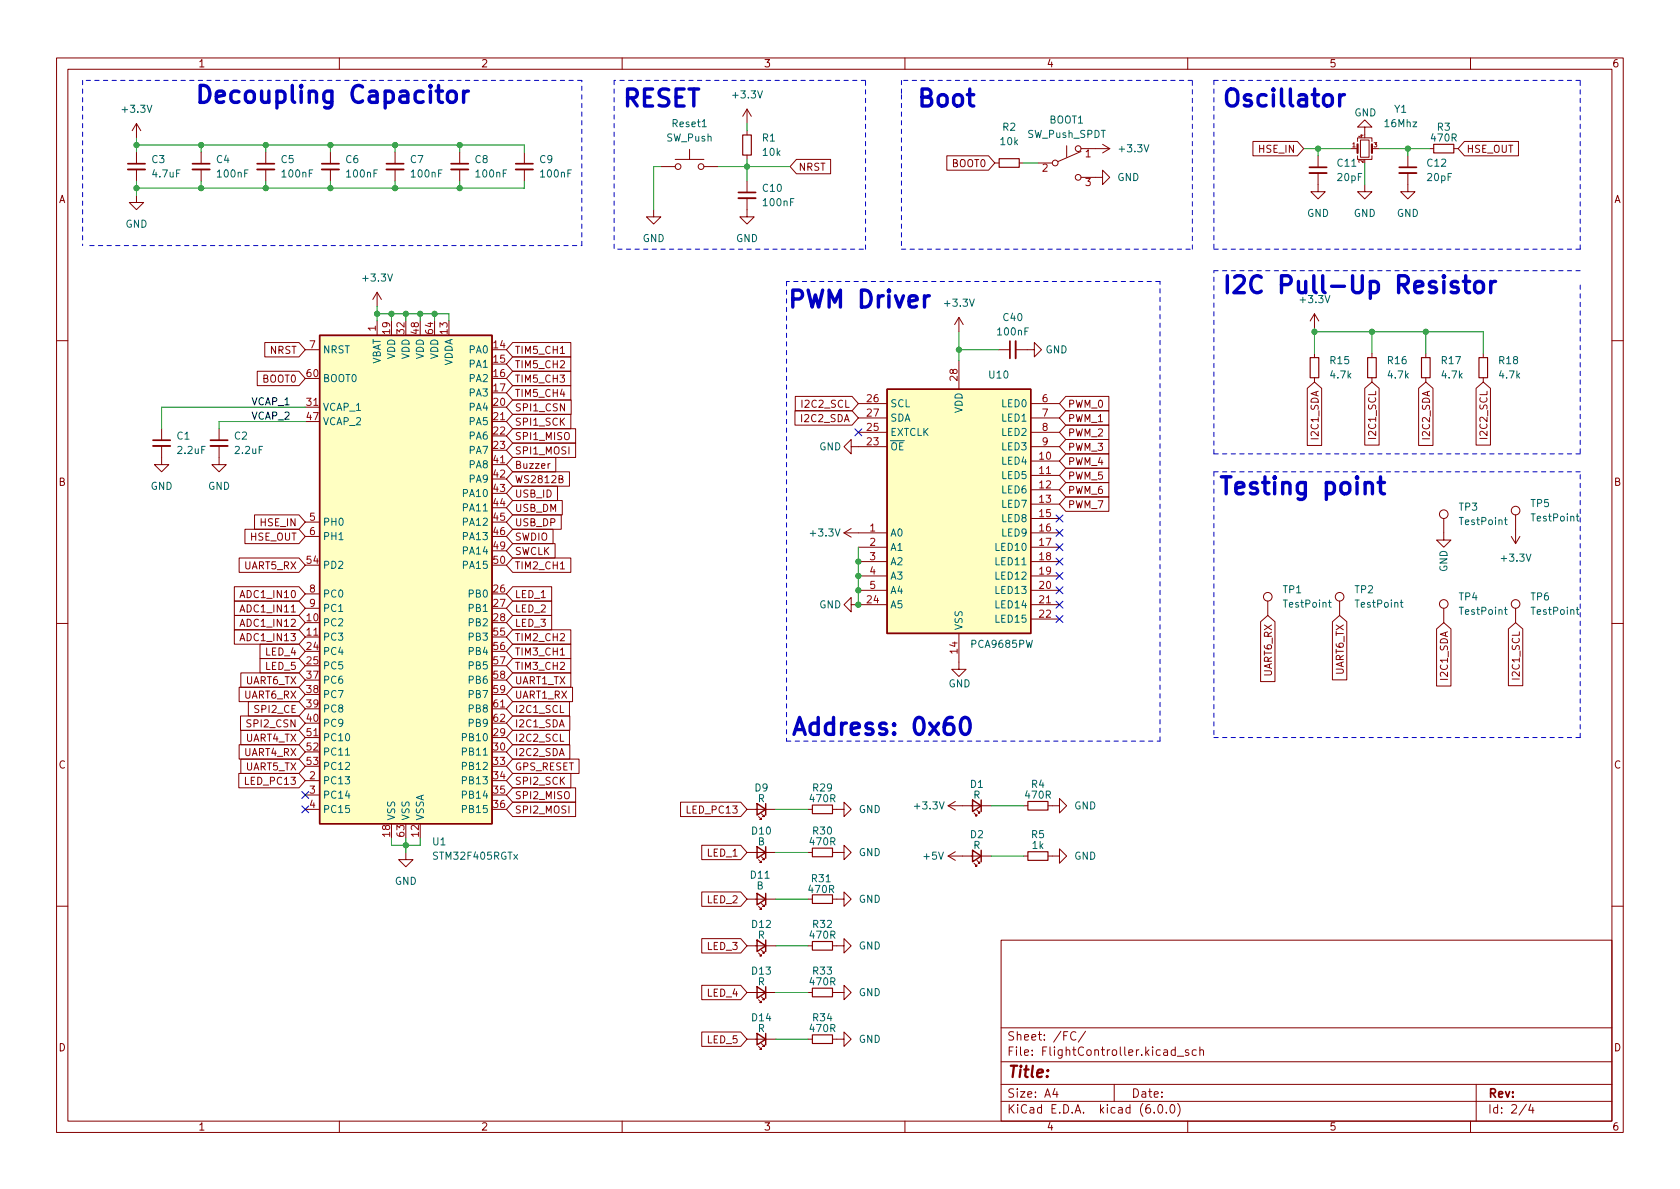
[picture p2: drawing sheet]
<svg xmlns="http://www.w3.org/2000/svg" width="297mm" height="210mm" viewBox="0 0 297 210" stroke-linecap="round" stroke-linejoin="round" font-family="sans-serif">
<g fill="none" stroke="#840000" stroke-width=".18">
<path d="M10 10.2h277v190.1h-277zM12 12.2h273v186.1h-273zM60 10.2v2M110 10.2v2M132.1 19.3v2.5M132.1 19.3l-.8 1.3M132.1 19.3l.7 1.3M160 10.2v2M210 10.2v2M260 10.2v2M24.1 34.5v1.3h1.3l-1.3 1.3-1.2-1.3h1.2M24.1 21.8v2.6"/>
<path d="M24.1 26.9v2.1M24.1 30v2M24.1 21.8l-.7 1.3M24.1 21.8l.8 1.3M35.6 26.9v2.1M35.6 30v2M47 26.9v2.1M47 30v2M58.4 26.9v2.1M58.4 30v2M69.8 26.9v2.1M69.8 30v2"/>
<path d="M81.3 26.9v2.1M81.3 30v2M92.7 26.9v2.1M92.7 30v2M115.6 37.1v1.2h1.2l-1.2 1.3-1.3-1.3h1.3M116.8 29.5h2.6M119.4 28.2h5.1M121.9 26.4v1.8M124.5 29.5h2.5M132.1 35v3.3h1.2l-1.2 1.3-1.3-1.3h1.3M132.1 23.1v.8M132.1 27.4v.8"/>
<path d="M132.1 32v2M140.8 28.2h6.1v2.5h-6.1l-1.1-1.2zM167.4 27.6h7.4l1.1 1.2-1.1 1.3h-7.4zM175.9 28.8h.8M180.2 28.8h.8M183.5 28.8h2.6M188.6 25.8v2M191.1 31.4h3.8v-1.3l1.3 1.3-1.3 1.2v-1.2M191.1 26.3h5.1M191.1 26.8l-4 1.8M194.9 25.5l1.3 .8M196.2 26.3l-1.3 .7"/>
<path d="M221.5 25h7.9l1.1 1.3-1.1 1.3h-7.9zM233 30.6v3.3h1.3l-1.3 1.3-1.2-1.3h1.2M233 27.6v2M238.8 26.3h1.2M240 27.6v.6h2.6v-.6M240 25v-.6h2.6v.6M240.5 24.8h1.6v3h-1.6zM241.3 22.5h1.3l-1.3-1.3-1.3 1.3h1.3v1.2M241.3 32.6v1.3h1.3l-1.3 1.3-1.3-1.3h1.3M242.6 26.3h1.2M248.9 30.6v3.3h1.3l-1.3 1.3-1.3-1.3h1.3M248.9 27.6v2"/>
<path d="M252.7 26.3h.8M257 26.3h.8M258.9 25h9.6v2.6h-9.6l-1.1-1.3zM66.7 51.7l-.8 1.3M66.7 51.7v2.5M66.7 56.8v2.5M66.7 51.7l.7 1.3M169.5 56.1l-.7 1.3M169.5 56.1v2.6M169.5 56.1l.8 1.3M232.4 55.5v2.5M232.4 55.5l-.8 1.3"/>
<path d="M232.4 55.5l.8 1.3M10 60.2h2M28.6 78.9v3.3h1.2l-1.2 1.2-1.3-1.2h1.3M28.6 75.8v2M38.7 78.9v3.3h1.3l-1.3 1.2-1.2-1.2h1.2M38.7 75.8v2M45.5 65.7h7.4l1.1 1.2-1.1 1.3h-7.4zM46.8 60.6h6.1l1.1 1.2-1.1 1.3h-6.1zM54 61.8h2.5M54 72h2.5M87 74.5h2.5M90.6 70.7h10.4v2.6h-10.4l-1.1-1.3z"/>
<path d="M90.6 60.6h10.3v2.5h-10.3l-1.1-1.3zM90.6 65.7h10.3v2.5h-10.3l-1.1-1.3zM90.6 68.2h10.3v2.5h-10.3l-1.1-1.2zM90.6 73.3h10.3v2.5h-10.3l-1.1-1.3zM90.6 78.4h11.2v2.5h-11.2l-1.1-1.3zM90.6 75.8h11.2v2.6h-11.2l-1.1-1.3zM90.6 63.1h10.3v2.6h-10.3l-1.1-1.3zM99.1 62.5h.7M140.6 72.6h10.1l1.1 1.3-1.1 1.3h-10.1zM140.6 70.1h10.1l1.1 1.3-1.1 1.2h-10.1zM150.5 79v-1.3l-1.3 1.3 1.3 1.3v-1.3h6.3M151.8 76.4h5"/>
<path d="M151.8 71.4h5M151.8 73.9h5M169.5 63.7v5.1M176.5 61.8h2.1M179.6 61.8h3.3v-1.2l1.2 1.2-1.2 1.3v-1.3M182.2 79h5.1M182.2 76.4h5.1M182.2 71.4h5.1M182.2 73.9h5.1M188.4 70.1h7.7v2.5h-7.7l-1.1-1.2zM188.4 75.2h7.7v2.5h-7.7l-1.1-1.3zM188.4 77.7h7.7v2.6h-7.7l-1.1-1.3z"/>
<path d="M188.4 72.6h7.7v2.6h-7.7l-1.1-1.3zM231.1 68.7l1.3-1.1 1.3 1.1v10.1h-2.6zM232.4 62.5v.7M232.4 66.8v.8M241.3 68.7l1.3-1.1 1.2 1.1v10h-2.5zM242.6 62.5v.7M242.6 66.8v.8M250.8 68.7l1.3-1.1 1.3 1.1v10.1h-2.6zM252.1 62.5v.7M252.1 66.8v.8M261 68.7l1.3-1.1 1.2 1.1v10h-2.5zM262.3 62.5v.7"/>
<path d="M262.3 66.8v.8M285 60.2h2M42.3 98.7h10.6l1.1 1.2-1.1 1.3h-10.6zM43.3 93.6h9.6l1.1 1.3-1.1 1.2h-9.6zM45 91.1h7.9l1.1 1.2-1.1 1.3h-7.9zM54 92.3h2.5M54 94.9h2.5M87 82.2h2.5M90.6 86h8v2.5h-8l-1.1-1.3zM90.6 96.1h7.5v2.6h-7.5l-1.1-1.3zM90.6 93.6h7.2v2.5h-7.2l-1.1-1.2zM90.6 91.1h8.6v2.5h-8.6l-1.1-1.3z"/>
<path d="M90.6 88.5h8.8v2.6h-8.8l-1.1-1.3zM90.6 80.9h7.7v2.5h-7.7l-1.1-1.2zM90.6 83.4h10.1v2.6h-10.1l-1.1-1.3zM90.6 98.7h10.3v2.5h-10.3l-1.1-1.3zM97.3 82l-.4 .2M98.8 84.7l.6-.1 .1-.1-.1-.3-.6-.1v1.3h.5l.2-.2 .1-.3-.3-.2M149.2 94.2h7.6M149.2 94.2l1.3 .8M150.5 93.5l-1.3 .7M151.8 96.8h5M151.8 99.3h5M182.2 94.2h5.1"/>
<path d="M182.2 81.5h5.1M182.2 84.1h5.1M182.2 86.6h5.1M182.2 89.1h5.1M182.2 91.7h5.1M182.2 96.8h5.1M182.2 99.3h5.1M188.4 85.3h7.7v2.6h-7.7l-1.1-1.3zM188.4 80.3h7.7v2.5h-7.7l-1.1-1.3zM188.4 82.8h7.7v2.5h-7.7l-1.1-1.2zM188.4 87.9h7.7v2.5h-7.7l-1.1-1.3zM255.3 91.7v3.8h1.2l-1.2 1.3-1.3-1.3h1.3"/>
<path d="M267.2 94.9l.8 1.2M268 91.1v5M268.7 94.9l-.7 1.2M10 110.2h2M41.4 108.8h11.5l1.1 1.3-1.1 1.3h-11.5zM41.4 111.4h11.5l1.1 1.2-1.1 1.3h-11.5zM41.4 106.3h11.5l1.1 1.3-1.1 1.2h-11.5zM41.4 103.8h11.5l1.1 1.2-1.1 1.3h-11.5zM42.6 119h10.3l1.1 1.3-1.1 1.2h-10.3zM46 113.9h6.9l1.1 1.3-1.1 1.3h-6.9zM46 116.5h6.9l1.1 1.2-1.1 1.3h-6.9zM54 112.6h2.5"/>
<path d="M54 105h2.5M54 107.6h2.5M90.6 113.9h10.3v2.6h-10.3l-1.1-1.3zM90.6 111.4h10.3v2.5h-10.3l-1.1-1.3zM90.6 119h10.3v2.5h-10.3l-1.1-1.2zM90.6 103.8h6.9v2.5h-6.9l-1.1-1.3zM90.6 106.3h6.9v2.5h-6.9l-1.1-1.2zM90.6 116.5h10.3v2.5h-10.3l-1.1-1.3zM90.6 108.8h6.9v2.6h-6.9l-1.1-1.3zM99.1 115.8h.7M99.1 100.6h.7M150.5 106.9v-1.2l-1.3 1.2 1.3 1.3v-1.3h6.3"/>
<path d="M151.8 101.8h5M151.8 104.4h5M169.5 112v6.4h1.3l-1.3 1.2-1.2-1.2h1.2M182.2 101.8h5.1M182.2 104.4h5.1M182.2 106.9h5.1M182.2 109.5h5.1M222.9 109.9l1.3-1.1 1.2 1.1v10.6h-2.5zM224.2 106.3v2.5M235.6 109.9l1.3-1.1 1.2 1.1v10.3h-2.5zM236.9 106.3v2.5M254 111.2l1.3-1.1 1.2 1.1v10.1h-2.5z"/>
<path d="M255.3 107.6v2.5M266.7 111.2l1.3-1.1 1.2 1.1v10.1h-2.5zM268 107.6v2.5M285 110.2h2M42.2 136.8h10.7l1.1 1.2-1.1 1.3h-10.7zM42.3 131.7h10.6l1.1 1.3-1.1 1.2h-10.6zM42.3 121.5h10.6l1.1 1.3-1.1 1.3h-10.6zM42.5 126.6h10.4l1.1 1.3-1.1 1.3h-10.4zM42.6 129.2h10.3l1.1 1.2-1.1 1.3h-10.3zM42.6 134.2h10.3l1.1 1.3-1.1 1.3h-10.3zM43.9 124.1h9l1.1 1.2-1.1 1.3h-9zM54 138h2.5"/>
<path d="M54 130.4h2.5M87 125.3h2.5M90.6 136.8h10.3v2.5h-10.3l-1.1-1.3zM90.6 134.2h11.8v2.6h-11.8l-1.1-1.3zM90.6 139.3h11.2v2.6h-11.2l-1.1-1.3zM90.6 131.7h10.1v2.5h-10.1l-1.1-1.2zM90.6 129.2h10.1v2.5h-10.1l-1.1-1.3zM90.6 124.1h10.1v2.5h-10.1l-1.1-1.3zM90.6 121.5h10.6v2.6h-10.6l-1.1-1.3zM90.6 126.6h10.1v2.6h-10.1l-1.1-1.3zM54 143.1h2.5M54 140.6h2.5"/>
<path d="M71.8 150.7v1.3h1.2l-1.2 1.3-1.3-1.3h1.3M90.6 141.9h11.2v2.5h-11.2l-1.1-1.3zM120.3 141.9h10.7l1.1 1.2-1.1 1.3h-10.7zM124.1 157.7h6.9l1.1 1.3-1.1 1.3h-6.9zM124.1 149.5h6.9l1.1 1.2-1.1 1.3h-6.9zM132.1 150.7h5.1M132.1 159h5.1M132.1 143.1h5.1M134.1 144.4l.5 .5h-.2h.2v-.3M134.1 152l.5 .5h-.2h.2v-.2M134.6 159.8l.5 .5h-.2h.2v-.3M134.6 143.9l.5 .5h-.2h.2v-.3"/>
<path d="M134.6 151.5l.5 .5h-.2h.2v-.2M142.9 150.7h.7M142.9 159h.7M142.9 143.1h.7M147.2 143.1h2v-1.2l1.3 1.2-1.3 1.3v-1.3M147.2 150.7h2v-1.2l1.3 1.2-1.3 1.3v-1.3M147.2 159h2v-1.3l1.3 1.3-1.3 1.3v-1.3M167.6 142.5l1.3 .8M167.6 142.5h7.7M167.6 151.4l1.3 .7M167.6 151.4h7.7M168.9 141.7l-1.3 .8"/>
<path d="M168.9 150.6l-1.3 .8M172.2 143.8l.5 .5h-.2h.2v-.3M172.2 152.6l.5 .6h-.2h.2v-.3M172.7 143.3l.5 .5h-.2h.2v-.3M172.7 152.1l.5 .5h-.2h.2v-.2M181 142.5h.7M181 151.4h.7M185.3 142.5h2v-1.3l1.3 1.3-1.3 1.3v-1.3M185.3 151.4h2v-1.3l1.3 1.3-1.3 1.2v-1.2M10 160.2h2M124.1 174.2h6.9l1.1 1.3-1.1 1.3h-6.9zM124.1 166h6.9l1.1 1.3-1.1 1.2h-6.9z"/>
<path d="M132.1 175.5h5.1M132.1 167.3h5.1M134.1 176.8l.5 .5h-.2h.2v-.3M134.1 160.3l.5 .5h-.2h.2v-.3M134.1 168.5l.5 .5h-.2h.2v-.2M134.6 176.3l.5 .5h-.2h.2v-.3M134.6 168l.5 .5h-.2h.2v-.2M142.9 175.5h.7M142.9 167.3h.7M147.2 167.3h2v-1.3l1.3 1.3-1.3 1.2v-1.2M147.2 175.5h2v-1.3l1.3 1.3-1.3 1.3v-1.3M177 166.3h108v32h-108z"/>
<path d="M285 160.2h2M60 198.3v2M110 198.3v2M124.1 182.5h6.9l1.1 1.3-1.1 1.2h-6.9zM132.1 183.8h5.1M134.1 185l.5 .5h-.2h.2v-.2M134.6 184.5l.5 .5h-.2h.2v-.2M142.9 183.8h.7M147.2 183.8h2v-1.3l1.3 1.3-1.3 1.2v-1.2M160 198.3v2M177 194.8h108M177 191.8h108"/>
<path d="M177 187.8h108M177 181.8h108M186.5 192.5l-.4 1h1M186.9 193v1M190.2 182.6a.6 .6 0 0 0-.7 0 .6 .6 0 0 0-.2 .7 .56 .56 0 0 0 .3 .6 .56 .56 0 0 0 .6-.1M191.9 182.4l-1.3 1.9M197 191.8v3M204.1 196.7v.1M204.9 195.4l.2-.1a.81 .81 0 0 1 .6 .7 .81 .81 0 0 1-.3 .8h-.2a.81 .81 0 0 1-.6-.6 .81 .81 0 0 1 .3-.8zM206.2 196.7v.1M207.1 195.4l.1-.1a.81 .81 0 0 1 .6 .7 .81 .81 0 0 1-.3 .8h-.1a.81 .81 0 0 1-.6-.6 .81 .81 0 0 1 .3-.8zM207.8 185.7l-.4-.1-.3 .3v.4l.1 .3h.6"/>
<path d="M207.8 185.1v1.5M208.1 186.8h1.2M208.2 195.1a1.72 1.72 0 0 1 0 2.3M210 198.3v2M210.1 185.7l-.3-.1-.2 .2v.3l.5 .1v.4h-.5M211.5 185.7l-.4-.1-.3 .3v.4l.1 .3h.6M212.1 185.8l.3-.2 .3 .1 .1 .9M212.1 185.1v1.5M260 198.3v2M261 191.8v6.5M269.9 195.3l-1.3 1.9M270.6 195.3l-.3 1h.9"/>
<path d="M271 195.8v1"/>
<circle cx="119.9" cy="29.5" r=".51"/>
<circle cx="124" cy="29.5" r=".51"/>
<circle cx="186.6" cy="28.8" r=".51"/>
<circle cx="190.6" cy="31.4" r=".51"/>
<circle cx="190.6" cy="26.3" r=".51"/>
<circle cx="255.3" cy="90.9" r=".76"/>
<circle cx="268" cy="90.3" r=".76"/>
<circle cx="224.2" cy="105.5" r=".76"/>
<circle cx="236.9" cy="105.5" r=".76"/>
<circle cx="255.3" cy="106.8" r=".76"/>
<circle cx="268" cy="106.8" r=".76"/>
</g>
<g fill="none" stroke="#840000" stroke-width=".2">
<path d="M131.3 23.9h1.5v3.5h-1.5zM176.7 28.1h3.5v1.5h-3.5zM253.5 25.5h3.5v1.5h-3.5zM231.6 63.2h1.6v3.6h-1.6zM241.8 63.2h1.5v3.6h-1.5zM251.3 63.2h1.6v3.6h-1.6zM261.5 63.2h1.5v3.6h-1.5zM143.6 150h3.6v1.5h-3.6zM143.6 158.2h3.6v1.6h-3.6zM143.6 142.4h3.6v1.5h-3.6zM181.7 150.6h3.6v1.5h-3.6zM181.7 141.7h3.6v1.6h-3.6z"/>
<path d="M143.6 166.5h3.6v1.5h-3.6zM143.6 174.7h3.6v1.6h-3.6zM143.6 183h3.6v1.5h-3.6z"/>
</g>
<g fill="none" stroke="#840000" stroke-width=".33">
<path d="M22.6 30h3.1M34 30h3.1M45.5 30h3M56.9 30h3M68.3 30h3.1M79.8 30h3M91.2 30h3M130.6 35h3M231.5 30.6h3.1M247.4 30.6h3M27.1 78.9h3M37.2 78.9h3.1"/>
<path d="M179.6 60.3v3.1"/>
</g>
<g fill="none" stroke="#840000" stroke-width=".3">
<path d="M22.6 29h3.1M34 29h3.1M45.5 29h3M56.9 29h3M68.3 29h3.1M79.8 29h3M91.2 29h3M130.6 34h3M231.5 29.6h3.1M247.4 29.6h3M27.1 77.8h3M37.2 77.8h3.1"/>
<path d="M178.6 60.3v3.1"/>
</g>
<g fill="none" stroke="#840000" stroke-width=".25">
<path d="M56.5 59.3h30.5v86.4h-30.5zM156.8 68.8h25.4v43.2h-25.4zM133.9 158l1.5 1-1.5 1zM133.9 142.1l1.5 1-1.5 1zM133.9 149.7l1.5 1-1.5 1.1zM135.4 142.1v2M135.4 149.7v2.1M135.4 158v2M172 141.5l1.5 1-1.5 1zM172 150.4l1.5 1-1.5 1zM173.5 141.5v2M173.5 150.4v2"/>
<path d="M133.9 174.5l1.5 1-1.5 1zM133.9 166.2l1.5 1.1-1.5 1zM135.4 166.2v2.1M135.4 174.5v2M133.9 182.7l1.5 1.1-1.5 1zM135.4 182.7v2.1"/>
</g>
<g fill="none" stroke="#006464" stroke-width=".18">
<path d="M266 91.9h.5M266.2 91.5v1.1l.3 .2M278.7 91.3h.5M278.9 90.9v1.1l.3 .1M234.9 106.5h.5M235.1 106.1v1.1l.3 .2M247.6 106.5h.5M247.8 106.1v1.1l.3 .2M266 107.8h.5M266.2 107.4v1.1l.3 .1M278.7 107.8h.5M278.9 107.4v1.1l.3 .1"/>
<path d="M61.1 133.5h.7"/>
</g>
<path d="M240 25.5v1.5M242.6 25.5v1.5" fill="none" stroke="#840000" stroke-width=".38"/>
<g fill="#ffffc2" stroke="#ffffc2" stroke-width=".18">
<path d="M156.8 68.8h25.4v43.2h-25.4z"/>
<path d="M56.5 59.3h30.5v86.4h-30.5z"/>
</g>
<g fill="none" stroke="#0000c2" stroke-width=".6">
<path d="M79.3 16.4a.81 .81 0 0 1 .8-.3 .81 .81 0 0 1 .6 .6v.8a.81 .81 0 0 1-.8 .6 .81 .81 0 0 1-.8-.6v-.8zM82 16.1v2M82.8 16.1a.77 .77 0 0 0-.8 .6M236.9 16.7v2M237.7 16.7a.77 .77 0 0 0-.8 .6M164.3 52.3a.77 .77 0 0 0-.8 .6M257.7 49.9l-.7-.1-.3 .1-.1 .3 .1 .4 1 .3 .2 .3-.2 .4-.3 .2h-.5l-.3-.2M258.7 49.8h1.2M259.1 48.8v2.5l.2 .3 .6 .2M260.9 50a.82 .82 0 0 1 .8-.3 .82 .82 0 0 1 .6 .6v.9a.81 .81 0 0 1-.8 .6 .81 .81 0 0 1-.8-.6v-.9zM263.6 49.8v2M264.4 49.8a.76 .76 0 0 0-.8 .5"/>
<path d="M243.7 85.3h1.1M244.1 84.3v2.6l.1 .3 .6 .1M170.2 127a.71 .71 0 0 1 1.2 .4 1.76 1.76 0 0 1-.6 2.5 .77 .77 0 0 1-.9-.6 2.34 2.34 0 0 1 .3-2.3z"/>
</g>
<g fill="none" stroke="#0000c2" stroke-width=".18" stroke-dasharray=".8 .8">
<path d="M14.6 14.2v29.2M102.9 14.2h-88.3M108.6 14.2v29.9M153 14.2h-44.4M159.4 14.2v2.6M159.4 16.8v27.3M210.8 14.2h-51.4M214.6 14.2v29.9M279.4 14.2h-64.8M15.9 43.4h87M102.9 43.4v-29.2M109.2 44.1h43.8"/>
<path d="M139.1 49.8v81.3M153 44.1v-29.9M159.4 44.1h51.4M205.1 49.8h-66M210.8 44.1v-29.9M214.6 44.1h64.8M214.6 47.9h64.8M279.4 50.4v29.9M279.4 44.1v-29.9M214.6 83.4h64.8M214.6 83.4v47M214.6 80.3v-32.4"/>
<path d="M279.4 80.3h-64.8M139.1 131.1h66M205.1 131.1v-81.3M214.6 130.4h64.8M279.4 130.4v-47"/>
</g>
<g fill="none" stroke="#009600" stroke-width=".18">
<path d="M24.1 24.4v2.5M24.1 32v2.5M24.1 25.6h68.6v1.3M35.6 25.6v1.3M35.6 32v1.3M47 25.6v1.3M47 32v1.3M58.4 25.6v1.3M58.4 32v1.3M69.8 25.6v1.3M69.8 32v1.3M81.3 25.6v1.3"/>
<path d="M81.3 32v1.3M92.7 32v1.3h-68.6M116.8 29.5h-1.2v7.6M127 29.5h12.7M132.1 21.8v1.3M132.1 28.2v3.8M181 28.8h2.5M230.5 26.3h8.3M233 26.3v1.3M241.3 28.8v3.8M243.8 26.3h8.9M248.9 26.3v1.3"/>
<path d="M66.7 55.5h12.7v1.3M66.7 54.2v2.6M69.2 55.5v1.3M71.8 55.5v1.3M74.3 55.5v1.3M76.8 55.5v1.3M169.5 58.7v5M232.4 58v4.5M232.4 58.7h29.9v3.8M242.6 58.7v3.8M252.1 58.7v3.8M54 74.5h-15.3v1.3"/>
<path d="M54 72h-25.4v3.8M169.5 61.8h7M151.8 96.8v10.1M69.2 148.2v1.3h5.1v-1.3M71.8 148.2v2.5M137.2 159h5.7M137.2 143.1h5.7M137.2 150.7h5.7M175.3 142.5h5.7M175.3 151.4h5.7M137.2 167.3h5.7M137.2 175.5h5.7"/>
<path d="M137.2 183.8h5.7"/>
</g>
<g fill="none" stroke="#000084" stroke-width=".18">
<path d="M151.2 75.8l1.2 1.3M152.4 75.8l-1.2 1.3M186.7 96.2l1.2 1.2M186.7 91.1l1.2 1.2M186.7 98.7l1.2 1.2M186.7 93.6l1.2 1.2M187.9 96.2l-1.2 1.2M187.9 91.1l-1.2 1.2M187.9 98.7l-1.2 1.2M187.9 93.6l-1.2 1.2M186.7 101.2l1.2 1.3M186.7 106.3l1.2 1.2"/>
<path d="M186.7 103.8l1.2 1.2M186.7 108.9l1.2 1.2M187.9 101.2l-1.2 1.3M187.9 106.3l-1.2 1.2M187.9 103.8l-1.2 1.2M187.9 108.9l-1.2 1.2M53.4 140l1.2 1.2M54.6 140l-1.2 1.2M53.4 142.5l1.2 1.2M54.6 142.5l-1.2 1.2"/>
</g>
<g fill="#009600" stroke="#009600" stroke-width=".18">
<circle cx="169.5" cy="61.8" r=".46"/>
<circle cx="132.1" cy="29.5" r=".46"/>
<circle cx="233" cy="26.3" r=".46"/>
<circle cx="242.6" cy="58.7" r=".46"/>
<circle cx="232.4" cy="58.7" r=".46"/>
<circle cx="248.9" cy="26.3" r=".46"/>
<circle cx="252.1" cy="58.7" r=".46"/>
<circle cx="151.8" cy="104.4" r=".46"/>
<circle cx="151.8" cy="101.8" r=".46"/>
<circle cx="151.8" cy="99.3" r=".46"/>
<circle cx="151.8" cy="106.9" r=".46"/>
<circle cx="47" cy="33.3" r=".46"/>
<circle cx="81.3" cy="33.3" r=".46"/>
<circle cx="71.8" cy="55.5" r=".46"/>
<circle cx="66.7" cy="55.5" r=".46"/>
<circle cx="69.2" cy="55.5" r=".46"/>
<circle cx="76.8" cy="55.5" r=".46"/>
<circle cx="74.3" cy="55.5" r=".46"/>
<circle cx="24.1" cy="33.3" r=".46"/>
<circle cx="24.1" cy="25.6" r=".46"/>
<circle cx="35.6" cy="33.3" r=".46"/>
<circle cx="35.6" cy="25.6" r=".46"/>
<circle cx="47" cy="25.6" r=".46"/>
<circle cx="71.8" cy="149.5" r=".46"/>
<circle cx="69.8" cy="33.3" r=".46"/>
<circle cx="69.8" cy="25.6" r=".46"/>
<circle cx="58.4" cy="25.6" r=".46"/>
<circle cx="58.4" cy="33.3" r=".46"/>
<circle cx="81.3" cy="25.6" r=".46"/>
</g>
<g font-size="4.2" fill="#0000c2">
<text x="34.3" y="18.2">Decoupling Capacitor</text>
<text x="109.9" y="18.9">RESET</text>
<text x="161.9" y="18.9">Boot</text>
<text x="215.9" y="18.9">Oscillator</text>
<text x="215.9" y="51.9">I2C Pull-Up Resistor</text>
<text x="139.1" y="54.4">PWM Driver</text>
<text x="215.3" y="87.5">Testing point</text>
<text x="139.7" y="130">Address: 0x60</text>
</g>
<text font-size="2.8" fill="#840000" x="178" y="190.6">Title:</text>
<g font-size="2.1" fill="#840000">
<text x="178" y="184">Sheet: /FC/</text>
<text x="178" y="186.7">File: FlightController.kicad_sch</text>
<text x="178" y="196.9">KiCad E.D.A. kicad (6.0.0)</text>
<text x="178" y="194.1">Size: A4</text>
<text x="200" y="194.1">Date:</text>
<text x="263" y="194.1">Rev:</text>
<text x="263" y="196.9">Id: 2/4</text>
</g>
<g font-size="1.8" fill="#840000">
<text x="35" y="11.9">1</text>
<text x="85" y="11.9">2</text>
<text x="135" y="11.9">3</text>
<text x="185" y="11.9">4</text>
<text x="235" y="11.9">5</text>
<text x="285" y="11.9">6</text>
<text x="168.4" y="29.5">BOOT0</text>
<text x="222.7" y="27">HSE_IN</text>
<text x="259.2" y="27">HSE_OUT</text>
<text x="10.3" y="35.9">A</text>
<text x="141.1" y="30.2">NRST</text>
<text x="285.3" y="35.9">A</text>
<text x="47.7" y="62.6">NRST</text>
<text x="91" y="62.6">TIM5_CH1</text>
<text x="91" y="65.1">TIM5_CH2</text>
<text x="46.5" y="67.6">BOOT0</text>
<text x="91" y="67.6">TIM5_CH3</text>
<text x="91" y="70.2">TIM5_CH4</text>
<text x="91" y="72.7">SPI1_CSN</text>
<text x="91" y="75.3">SPI1_SCK</text>
<text x="91" y="77.8">SPI1_MISO</text>
<text x="141.9" y="74.6">I2C2_SDA</text>
<text x="142.1" y="72.1">I2C2_SCL</text>
<text x="188.8" y="72.1">PWM_0</text>
<text x="188.8" y="77.2">PWM_2</text>
<text x="188.8" y="74.6">PWM_1</text>
<text x="233.1" y="77.4" transform="rotate(-90 233.1 77.4)">I2C1_SDA</text>
<text x="243.3" y="77.2" transform="rotate(-90 243.3 77.2)">I2C1_SCL</text>
<text x="252.8" y="77.4" transform="rotate(-90 252.8 77.4)">I2C2_SDA</text>
<text x="263" y="77.2" transform="rotate(-90 263 77.2)">I2C2_SCL</text>
<text x="91" y="80.3">SPI1_MOSI</text>
<text x="91" y="82.9">Buzzer</text>
<text x="188.8" y="82.3">PWM_4</text>
<text x="188.8" y="79.7">PWM_3</text>
<text x="10.3" y="85.9">B</text>
<text x="91" y="88">USB_ID</text>
<text x="91" y="85.4">WS2812B</text>
<text x="188.8" y="87.3">PWM_6</text>
<text x="188.8" y="84.8">PWM_5</text>
<text x="188.8" y="89.9">PWM_7</text>
<text x="285.3" y="85.9">B</text>
<text x="44.2" y="95.6">HSE_OUT</text>
<text x="46.2" y="93">HSE_IN</text>
<text x="91" y="95.6">SWDIO</text>
<text x="91" y="93">USB_DP</text>
<text x="91" y="90.5">USB_DM</text>
<text x="43.2" y="100.7">UART5_RX</text>
<text x="91" y="98.1">SWCLK</text>
<text x="91" y="100.7">TIM2_CH1</text>
<text x="43" y="105.7">ADC1_IN10</text>
<text x="91" y="105.7">LED_1</text>
<text x="43" y="110.8">ADC1_IN12</text>
<text x="43" y="113.4">ADC1_IN13</text>
<text x="43" y="108.3">ADC1_IN11</text>
<text x="91" y="113.4">TIM2_CH2</text>
<text x="91" y="108.3">LED_2</text>
<text x="91" y="110.8">LED_3</text>
<text x="47" y="115.9">LED_4</text>
<text x="47" y="118.4">LED_5</text>
<text x="91" y="115.9">TIM3_CH1</text>
<text x="91" y="118.4">TIM3_CH2</text>
<text x="224.9" y="119.6" transform="rotate(-90 224.9 119.6)">UART6_RX</text>
<text x="237.6" y="119.4" transform="rotate(-90 237.6 119.4)">UART6_TX</text>
<text x="256" y="120" transform="rotate(-90 256 120)">I2C1_SDA</text>
<text x="268.7" y="119.8" transform="rotate(-90 268.7 119.8)">I2C1_SCL</text>
<text x="43.2" y="123.5">UART6_RX</text>
<text x="43.4" y="121">UART6_TX</text>
<text x="91" y="121">UART1_TX</text>
<text x="91" y="123.5">UART1_RX</text>
<text x="43.4" y="131.1">UART4_TX</text>
<text x="44" y="128.6">SPI2_CSN</text>
<text x="45.3" y="126.1">SPI2_CE</text>
<text x="91" y="131.1">I2C2_SCL</text>
<text x="91" y="126.1">I2C1_SCL</text>
<text x="91" y="128.6">I2C1_SDA</text>
<text x="10.3" y="135.9">C</text>
<text x="43.2" y="133.7">UART4_RX</text>
<text x="43.4" y="136.2">UART5_TX</text>
<text x="91" y="136.2">GPS_RESET</text>
<text x="91" y="133.7">I2C2_SDA</text>
<text x="285.3" y="135.9">C</text>
<text x="43.6" y="138.8">LED_PC13</text>
<text x="91" y="138.8">SPI2_SCK</text>
<text x="91" y="143.8">SPI2_MOSI</text>
<text x="91" y="141.3">SPI2_MISO</text>
<text x="121.7" y="143.8">LED_PC13</text>
<text x="125.1" y="151.5">LED_1</text>
<text x="125.1" y="159.7">LED_2</text>
<text x="125.1" y="168">LED_3</text>
<text x="125.1" y="176.2">LED_4</text>
<text x="10.3" y="185.9">D</text>
<text x="125.1" y="184.5">LED_5</text>
<text x="285.3" y="185.9">D</text>
<text x="35" y="199.9">1</text>
<text x="85" y="199.9">2</text>
<text x="135" y="199.9">3</text>
<text x="185" y="199.9">4</text>
<text x="235" y="199.9">5</text>
<text x="285" y="199.9">6</text>
</g>
<g font-size="1.8" fill="#006464">
<text x="129.7" y="17.4">+3.3V</text>
<text x="21.8" y="19.9">+3.3V</text>
<text x="119" y="22.5">Reset1</text>
<text x="177.3" y="23.1">R2</text>
<text x="185.5" y="21.8">BOOT1</text>
<text x="239.4" y="20.6">GND</text>
<text x="244.9" y="22.5">16Mhz</text>
<text x="246.6" y="19.9">Y1</text>
<text x="254.1" y="23.1">R3</text>
<text x="26.9" y="28.8">C3</text>
<text x="38.3" y="28.8">C4</text>
<text x="49.7" y="28.8">C5</text>
<text x="61.1" y="28.8">C6</text>
<text x="72.6" y="28.8">C7</text>
<text x="84" y="28.8">C8</text>
<text x="95.4" y="28.8">C9</text>
<text x="117.8" y="25">SW_Push</text>
<text x="134.8" y="25">R1</text>
<text x="134.9" y="27.6">10k</text>
<text x="177" y="25.6">10k</text>
<text x="181.7" y="24.4">SW_Push_SPDT</text>
<text x="198.1" y="26.9">+3.3V</text>
<text x="236.5" y="29.5">C11</text>
<text x="252.4" y="29.5">C12</text>
<text x="253.2" y="25">470R</text>
<text x="27.1" y="31.4">4.7uF</text>
<text x="38.6" y="31.4">100nF</text>
<text x="50" y="31.4">100nF</text>
<text x="61.4" y="31.4">100nF</text>
<text x="72.8" y="31.4">100nF</text>
<text x="84.3" y="31.4">100nF</text>
<text x="95.7" y="31.4">100nF</text>
<text x="134.9" y="33.9">C10</text>
<text x="197.5" y="32">GND</text>
<text x="236.6" y="32">20pF</text>
<text x="252.4" y="32">20pF</text>
<text x="22.2" y="40.3">GND</text>
<text x="135.1" y="36.4">100nF</text>
<text x="231.1" y="38.3">GND</text>
<text x="239.3" y="38.3">GND</text>
<text x="247" y="38.3">GND</text>
<text x="113.6" y="42.8">GND</text>
<text x="130.1" y="42.8">GND</text>
<text x="64.3" y="49.8">+3.3V</text>
<text x="230.1" y="53.6">+3.3V</text>
<text x="167.2" y="54.2">+3.3V</text>
<text x="176.5" y="59.3">100nF</text>
<text x="177.4" y="56.8">C40</text>
<text x="57" y="62.5">NRST</text>
<text x="67.3" y="64.6" transform="rotate(-90 67.3 64.6)">VBAT</text>
<text x="69.8" y="63.5" transform="rotate(-90 69.8 63.5)">VDD</text>
<text x="72.4" y="63.5" transform="rotate(-90 72.4 63.5)">VDD</text>
<text x="74.9" y="63.5" transform="rotate(-90 74.9 63.5)">VDD</text>
<text x="77.5" y="63.5" transform="rotate(-90 77.5 63.5)">VDD</text>
<text x="80" y="64.8" transform="rotate(-90 80 64.8)">VDDA</text>
<text x="83" y="62.5">PA0</text>
<text x="83" y="65">PA1</text>
<text x="184.8" y="62.5">GND</text>
<text x="235.3" y="64.4">R15</text>
<text x="245.4" y="64.4">R16</text>
<text x="254.9" y="64.4">R17</text>
<text x="265.1" y="64.4">R18</text>
<text x="57" y="67.6">BOOT0</text>
<text x="83" y="67.6">PA2</text>
<text x="83" y="70.1">PA3</text>
<text x="175" y="66.9">U10</text>
<text x="235.3" y="66.9">4.7k</text>
<text x="245.5" y="66.9">4.7k</text>
<text x="255" y="66.9">4.7k</text>
<text x="265.2" y="66.9">4.7k</text>
<text x="31.3" y="77.7">C1</text>
<text x="41.5" y="77.7">C2</text>
<text x="57" y="72.6">VCAP_1</text>
<text x="57" y="75.2">VCAP_2</text>
<text x="83" y="72.6">PA4</text>
<text x="83" y="75.2">PA5</text>
<text x="83" y="77.7">PA6</text>
<text x="157.4" y="77.1">EXTCLK</text>
<text x="157.4" y="72">SCL</text>
<text x="157.4" y="74.5">SDA</text>
<text x="170.2" y="73.1" transform="rotate(-90 170.2 73.1)">VDD</text>
<text x="177.2" y="72">LED0</text>
<text x="177.2" y="74.5">LED1</text>
<text x="177.2" y="77.1">LED2</text>
<text x="31.5" y="80.3">2.2uF</text>
<text x="41.7" y="80.3">2.2uF</text>
<text x="83" y="80.3">PA7</text>
<text x="83" y="82.8">PA8</text>
<text x="144.8" y="79.6">GND</text>
<text x="157.4" y="79.6">~{OE}</text>
<text x="177.2" y="82.2">LED4</text>
<text x="177.2" y="79.6">LED3</text>
<text x="26.6" y="86.6">GND</text>
<text x="36.8" y="86.6">GND</text>
<text x="82.1" y="87.9">PA10</text>
<text x="83" y="85.3">PA9</text>
<text x="177.2" y="84.7">LED5</text>
<text x="177.2" y="87.2">LED6</text>
<text x="177.2" y="89.8">LED7</text>
<text x="270.7" y="89.7">TP5</text>
<text x="57" y="93">PH0</text>
<text x="57" y="95.5">PH1</text>
<text x="82.1" y="90.4">PA11</text>
<text x="82.1" y="93">PA12</text>
<text x="82.1" y="95.5">PA13</text>
<text x="143.5" y="94.9">+3.3V</text>
<text x="157.4" y="94.9">A0</text>
<text x="177.2" y="92.3">LED8</text>
<text x="177.2" y="94.9">LED9</text>
<text x="258" y="90.3">TP3</text>
<text x="258.2" y="92.8">TestPoint</text>
<text x="270.9" y="92.2">TestPoint</text>
<text x="57" y="100.6">PD2</text>
<text x="82.1" y="98">PA14</text>
<text x="82.1" y="100.6">PA15</text>
<text x="157.4" y="97.4">A1</text>
<text x="157.4" y="99.9">A2</text>
<text x="176.2" y="97.4">LED10</text>
<text x="176.2" y="99.9">LED11</text>
<text x="255.9" y="101.2" transform="rotate(-90 255.9 101.2)">GND</text>
<text x="265.6" y="99.3">+3.3V</text>
<text x="57" y="105.7">PC0</text>
<text x="83" y="105.7">PB0</text>
<text x="144.8" y="107.6">GND</text>
<text x="157.4" y="107.6">A5</text>
<text x="157.4" y="102.5">A3</text>
<text x="157.4" y="105">A4</text>
<text x="176.2" y="102.5">LED12</text>
<text x="176.2" y="105">LED13</text>
<text x="176.2" y="107.6">LED14</text>
<text x="226.9" y="104.9">TP1</text>
<text x="227.1" y="107.4">TestPoint</text>
<text x="239.6" y="104.9">TP2</text>
<text x="239.8" y="107.4">TestPoint</text>
<text x="258" y="106.2">TP4</text>
<text x="270.7" y="106.2">TP6</text>
<text x="57" y="110.7">PC2</text>
<text x="57" y="113.3">PC3</text>
<text x="57" y="108.2">PC1</text>
<text x="83" y="108.2">PB1</text>
<text x="83" y="110.7">PB2</text>
<text x="83" y="113.3">PB3</text>
<text x="170.2" y="111.5" transform="rotate(-90 170.2 111.5)">VSS</text>
<text x="176.2" y="110.1">LED15</text>
<text x="258.2" y="108.7">TestPoint</text>
<text x="270.9" y="108.7">TestPoint</text>
<text x="57" y="115.8">PC4</text>
<text x="57" y="118.4">PC5</text>
<text x="83" y="115.8">PB4</text>
<text x="83" y="118.4">PB5</text>
<text x="171.9" y="114.5">PCA9685PW</text>
<text x="57" y="120.9">PC6</text>
<text x="57" y="123.4">PC7</text>
<text x="57" y="126">PC8</text>
<text x="83" y="120.9">PB6</text>
<text x="83" y="123.4">PB7</text>
<text x="83" y="126">PB8</text>
<text x="167.7" y="121.5">GND</text>
<text x="57" y="128.5">PC9</text>
<text x="57" y="131.1">PC10</text>
<text x="82.1" y="131.1">PB10</text>
<text x="83" y="128.5">PB9</text>
<text x="57" y="133.6">PC11</text>
<text x="57" y="136.1">PC12</text>
<text x="82.1" y="133.6">PB11</text>
<text x="82.1" y="136.1">PB12</text>
<text x="57" y="138.7">PC13</text>
<text x="57" y="141.2">PC14</text>
<text x="57" y="143.8">PC15</text>
<text x="82.1" y="138.7">PB13</text>
<text x="82.1" y="141.2">PB14</text>
<text x="82.1" y="143.8">PB15</text>
<text x="133.5" y="139.9">D9</text>
<text x="134" y="141.9">R</text>
<text x="143.3" y="141.9">470R</text>
<text x="143.8" y="139.9">R29</text>
<text x="151.8" y="143.8">GND</text>
<text x="161.9" y="143.1">+3.3V</text>
<text x="171.6" y="139.3">D1</text>
<text x="172.1" y="141.2">R</text>
<text x="181.4" y="141.2">470R</text>
<text x="182.4" y="139.3">R4</text>
<text x="189.9" y="143.1">GND</text>
<text x="69.8" y="145.2" transform="rotate(-90 69.8 145.2)">VSS</text>
<text x="72.4" y="145.2" transform="rotate(-90 72.4 145.2)">VSS</text>
<text x="74.9" y="145.2" transform="rotate(-90 74.9 145.2)">VSSA</text>
<text x="76.5" y="149.5">U1</text>
<text x="133" y="147.6">D10</text>
<text x="134" y="149.5">B</text>
<text x="143.3" y="149.5">470R</text>
<text x="143.8" y="147.6">R30</text>
<text x="171.6" y="148.2">D2</text>
<text x="182.4" y="148.2">R5</text>
<text x="76.8" y="152">STM32F405RGTx</text>
<text x="132.8" y="155.4">D11</text>
<text x="143.6" y="156">R31</text>
<text x="151.8" y="151.4">GND</text>
<text x="163.4" y="152">+5V</text>
<text x="172.1" y="150.1">R</text>
<text x="182.5" y="150.1">1k</text>
<text x="189.9" y="152">GND</text>
<text x="69.8" y="156.5">GND</text>
<text x="133.8" y="157.3">B</text>
<text x="143.1" y="157.9">470R</text>
<text x="151.8" y="159.6">GND</text>
<text x="133" y="164.1">D12</text>
<text x="134" y="166">R</text>
<text x="143.3" y="166">470R</text>
<text x="143.8" y="164.1">R32</text>
<text x="151.8" y="167.9">GND</text>
<text x="133" y="172.3">D13</text>
<text x="143.8" y="172.3">R33</text>
<text x="134" y="174.2">R</text>
<text x="143.3" y="174.2">470R</text>
<text x="151.8" y="176.1">GND</text>
<text x="133" y="180.6">D14</text>
<text x="134" y="182.5">R</text>
<text x="143.3" y="182.5">470R</text>
<text x="143.8" y="180.6">R34</text>
<text x="151.8" y="184.4">GND</text>
</g>
<g font-size="1.8" fill="#a90000">
<text x="191.9" y="27.8">1</text>
<text x="184.3" y="30.3">2</text>
<text x="191.9" y="32.9">3</text>
<text x="66.4" y="58.5" transform="rotate(-90 66.4 58.5)">1</text>
<text x="69" y="59" transform="rotate(-90 69 59)">19</text>
<text x="71.5" y="59" transform="rotate(-90 71.5 59)">32</text>
<text x="74" y="59" transform="rotate(-90 74 59)">48</text>
<text x="76.6" y="59" transform="rotate(-90 76.6 59)">64</text>
<text x="79.1" y="59" transform="rotate(-90 79.1 59)">13</text>
<text x="54.8" y="61.6">7</text>
<text x="87.3" y="61.6">14</text>
<text x="87.3" y="64.1">15</text>
<text x="54.3" y="71.7">31</text>
<text x="54.3" y="66.7">60</text>
<text x="87.3" y="66.7">16</text>
<text x="87.3" y="69.2">17</text>
<text x="87.3" y="71.7">20</text>
<text x="153.3" y="71.1">26</text>
<text x="169.3" y="67.3" transform="rotate(-90 169.3 67.3)">28</text>
<text x="184.3" y="71.1">6</text>
<text x="54.3" y="74.3">47</text>
<text x="87.3" y="74.3">21</text>
<text x="87.3" y="76.8">22</text>
<text x="153.3" y="76.2">25</text>
<text x="153.3" y="73.7">27</text>
<text x="184.3" y="73.7">7</text>
<text x="184.3" y="76.2">8</text>
<text x="87.3" y="79.4">23</text>
<text x="87.3" y="81.9">41</text>
<text x="153.3" y="78.7">23</text>
<text x="183.8" y="81.3">10</text>
<text x="183.8" y="83.8">11</text>
<text x="184.3" y="78.7">9</text>
<text x="87.3" y="84.4">42</text>
<text x="87.3" y="87">43</text>
<text x="87.3" y="89.5">44</text>
<text x="183.8" y="86.4">12</text>
<text x="183.8" y="88.9">13</text>
<text x="54.8" y="92.1">5</text>
<text x="54.8" y="94.6">6</text>
<text x="87.3" y="92.1">45</text>
<text x="87.3" y="94.6">46</text>
<text x="153.8" y="94">1</text>
<text x="183.8" y="91.4">15</text>
<text x="183.8" y="94">16</text>
<text x="54.3" y="99.7">54</text>
<text x="87.3" y="97.1">49</text>
<text x="87.3" y="99.7">50</text>
<text x="153.8" y="96.5">2</text>
<text x="153.8" y="99.1">3</text>
<text x="153.8" y="101.6">4</text>
<text x="183.8" y="96.5">17</text>
<text x="183.8" y="99.1">18</text>
<text x="183.8" y="101.6">19</text>
<text x="54.8" y="104.8">8</text>
<text x="54.8" y="107.3">9</text>
<text x="87.3" y="104.8">26</text>
<text x="87.3" y="107.3">27</text>
<text x="153.3" y="106.7">24</text>
<text x="153.8" y="104.1">5</text>
<text x="183.8" y="104.1">20</text>
<text x="183.8" y="106.7">21</text>
<text x="54.3" y="109.8">10</text>
<text x="54.3" y="112.4">11</text>
<text x="87.3" y="109.8">28</text>
<text x="87.3" y="112.4">55</text>
<text x="183.8" y="109.2">22</text>
<text x="54.3" y="114.9">24</text>
<text x="54.3" y="117.5">25</text>
<text x="87.3" y="114.9">56</text>
<text x="87.3" y="117.5">57</text>
<text x="169.3" y="115.5" transform="rotate(-90 169.3 115.5)">14</text>
<text x="54.3" y="120">37</text>
<text x="54.3" y="122.5">38</text>
<text x="54.3" y="125.1">39</text>
<text x="87.3" y="120">58</text>
<text x="87.3" y="122.5">59</text>
<text x="87.3" y="125.1">61</text>
<text x="54.3" y="127.6">40</text>
<text x="54.3" y="130.2">51</text>
<text x="87.3" y="130.2">29</text>
<text x="87.3" y="127.6">62</text>
<text x="54.3" y="132.7">52</text>
<text x="54.3" y="135.2">53</text>
<text x="54.8" y="137.8">2</text>
<text x="87.3" y="132.7">30</text>
<text x="87.3" y="135.2">33</text>
<text x="87.3" y="137.8">34</text>
<text x="54.8" y="140.3">3</text>
<text x="54.8" y="142.9">4</text>
<text x="87.3" y="140.3">35</text>
<text x="87.3" y="142.9">36</text>
<text x="69" y="147.9" transform="rotate(-90 69 147.9)">18</text>
<text x="71.5" y="147.9" transform="rotate(-90 71.5 147.9)">63</text>
<text x="74" y="147.9" transform="rotate(-90 74 147.9)">12</text>
</g>
<g font-size="1.8" fill="#0f0f0f">
<text x="44.6" y="71.7">VCAP_1</text>
<text x="44.6" y="74.2">VCAP_2</text>
</g>
<g font-size="1.1" fill="#a90000">
<text x="239.1" y="26">1</text>
<text x="241" y="28.8" transform="rotate(-90 241 28.8)">2</text>
<text x="241" y="24.4" transform="rotate(-90 241 24.4)">4</text>
<text x="242.9" y="26">3</text>
</g>
</svg>
